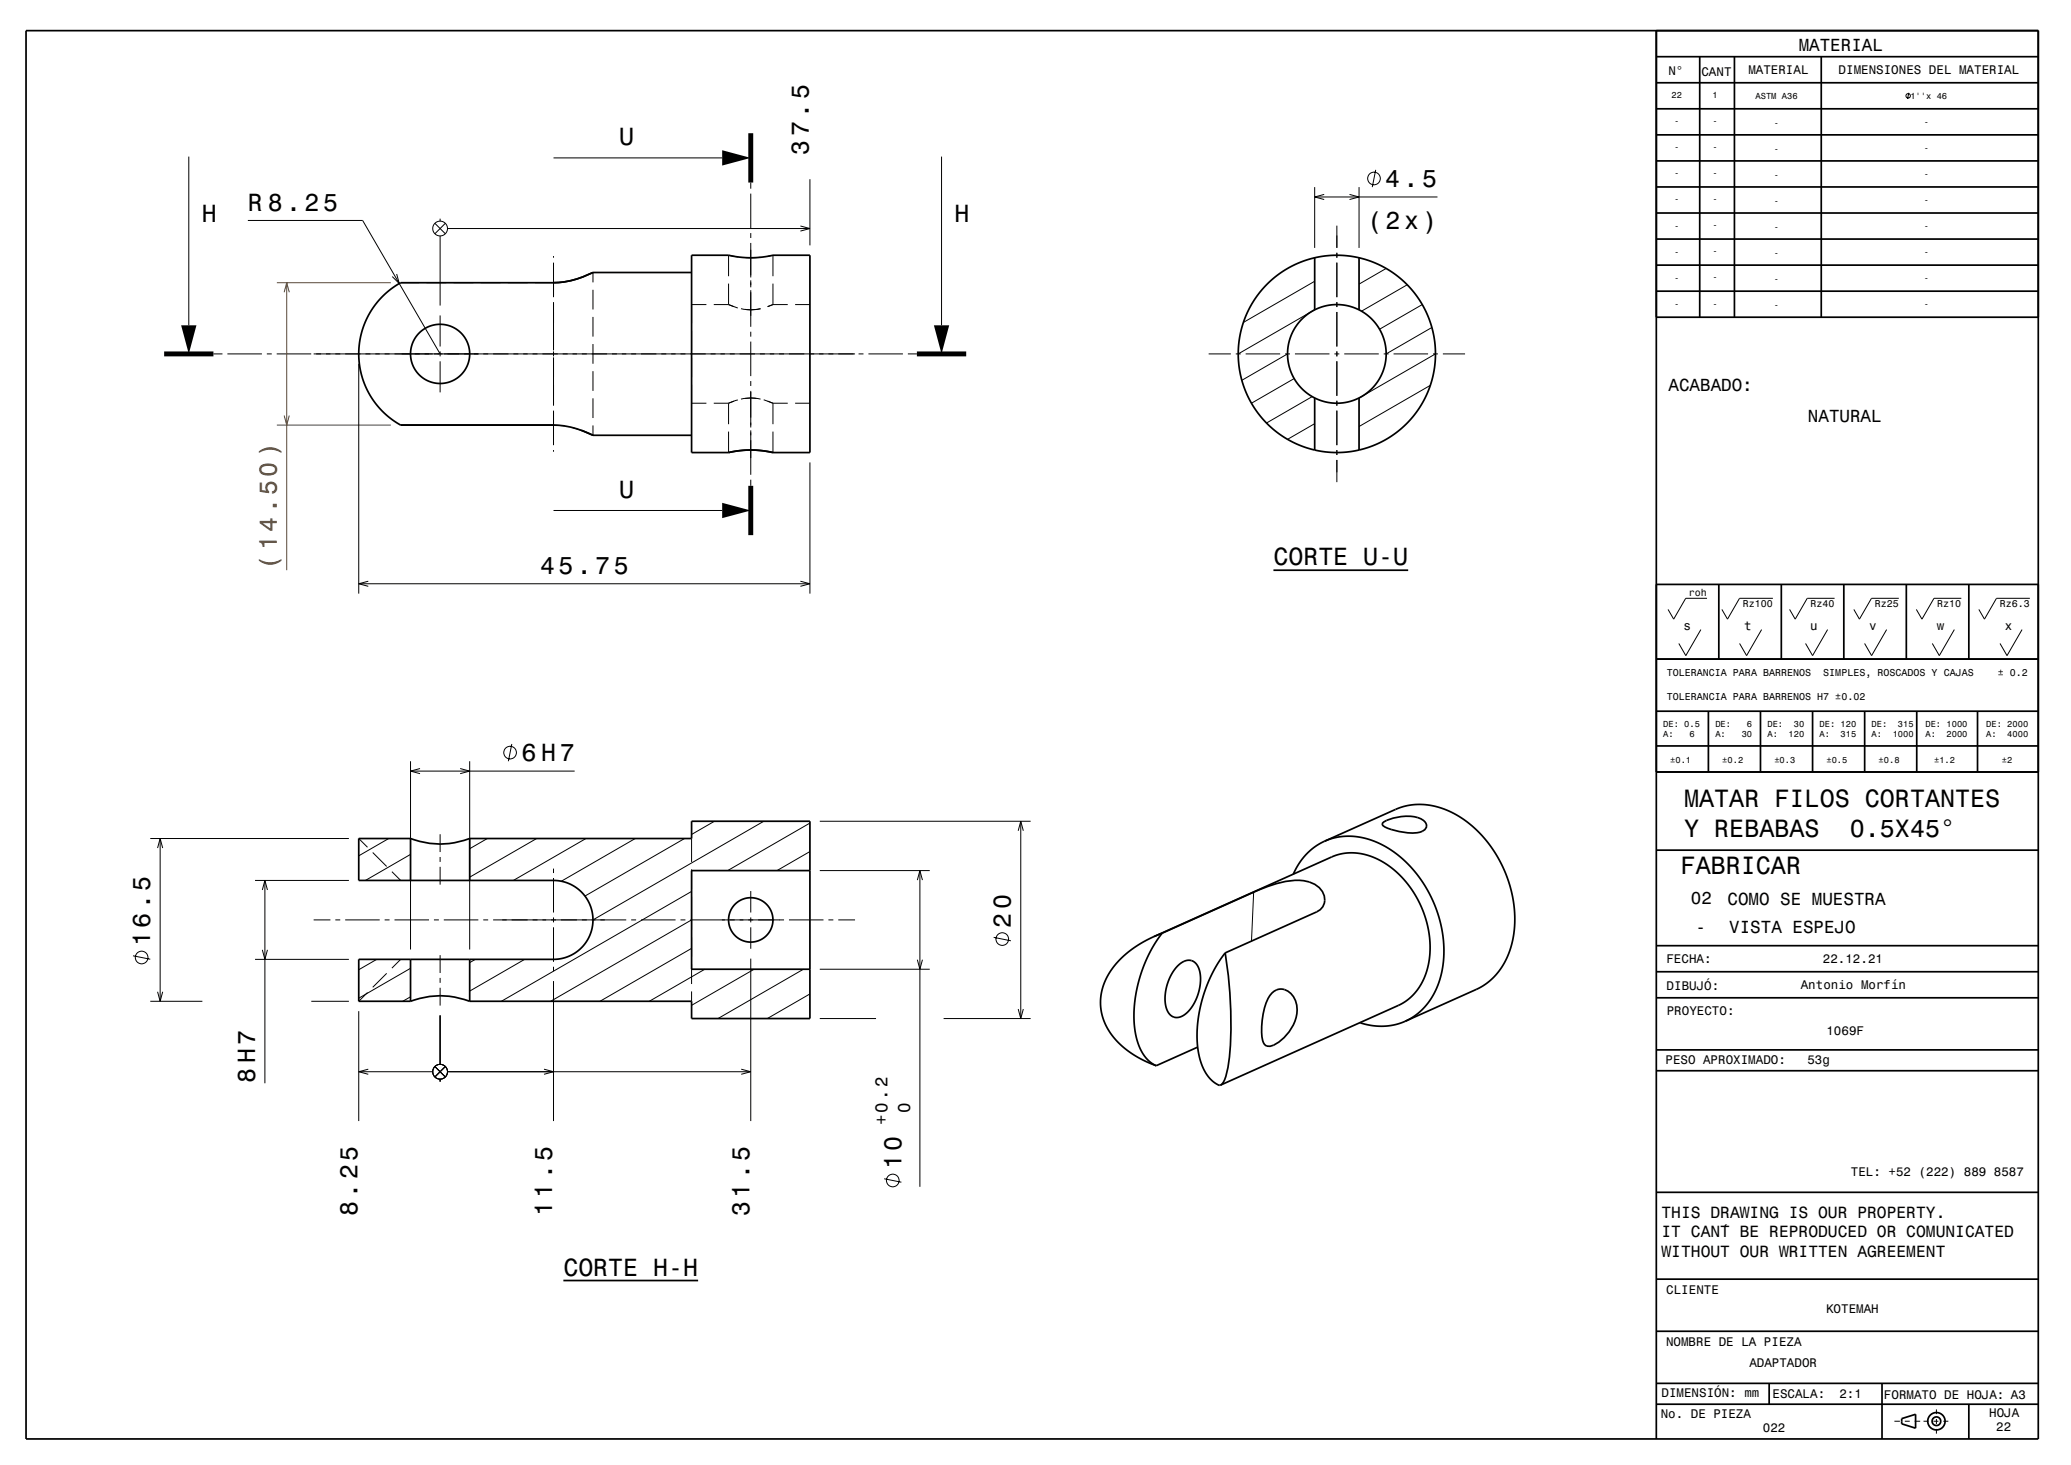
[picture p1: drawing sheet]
<svg xmlns="http://www.w3.org/2000/svg" width="420mm" height="297mm" viewBox="0 0 420 297" stroke-linecap="round" stroke-linejoin="round" font-family="sans-serif">
<g fill="none" stroke="#000" stroke-width=".2">
<path d="M387.1 18.8l-.2 1.2M38.3 31.7v34.3M112.3 32h34.2M152.3 37v1.3M152.3 39.3v6.9M164.3 36.3v13.4M190.9 31.7v34.3M266.6 37.9v12.4M266.6 39.9h24.9M268.5 39.4l-1.9 .5 1.9 .5M273.7 39.4l1.9 .5-1.9 .5M275.6 37.9v12.4"/>
<path d="M279 34.4l-.7 3.5M50.3 44.7h23.2l15.8 27M80.4 55.5l.6 2-1.4-1.4M81.3 57.3h3.7M86.5 57.3h4M88.2 45.3l2.1 2.1M89.3 44.3v.5M89.3 47.8v14.1M90.3 45.3l-2.1 2.1M90.8 46.3h73.5M92 57.3h4M97.5 57.3h4"/>
<path d="M103 57.3h4M108.5 57.3h3.8M112.3 51.9v.3M112.3 53.2v7M120.3 55.2v2M120.3 58.7v4M147.8 57.5v4.2M149.7 52.1l-1.9-.4v4.3M152.3 47.3v.9M152.3 49.3v7M152.3 56.8v1.5M152.3 58.8v7.5"/>
<path d="M154.3 52.2h-3.1M155.7 52l1.1-.3v4.3M156.8 57.5v4.2M162.3 45.8l2 .5-2 .5M266.6 57l-14.4 8.4M271.1 45.7v4.5M271.1 51.2v1M271.1 53.2v7M281.1 54.4l-5.5 3.2M285.4 57.7l-9.3 5.4M43.3 71.7h1.8M46.1 71.7h7"/>
<path d="M54.1 71.7h1M56.1 71.7h7M63.6 71.7h109.8M72.8 73.7v46.6M89.3 63.9v6.3M89.3 71.2v1M89.3 73.2v6.3M112.3 61.2v9.8M112.3 71.2v1M112.3 72.5v9.7M120.3 64.2v4M120.3 69.7v4"/>
<path d="M120.3 75.2v4M140.3 67v4M140.3 72.5v4M140.3 78v3.7h3M143.3 61.7h-3v3.8M144.8 61.7h3M147.8 61.7l1.8 .7M147.8 61.7l1 .5M150.3 62.6l2 .2M151.1 62.7l1.2 .1M152.3 67.3v1M152.3 69.3v6.9"/>
<path d="M152.3 77.3v.9M152.3 79.3v7.4M154.2 62.6l-1.9 .2M156.8 61.7h3M156.8 61.7l-1.1 .5M161.3 61.7h3M174.1 71.7h1M176.1 71.7h7M184.1 71.7h1.8M245.1 71.7h4.5M250.6 71.7h1M252.6 71.7h7"/>
<path d="M260.6 71.7h1M261.1 71.7l-9.3 5.4M262.5 76.7l-8.7 5M262.6 71.7h7M266.6 62.8l-15.5 8.9M270.6 71.7h1M271.1 61.2v1M271.1 63.2v7M271.1 71.2v1M271.1 73.2v7M272.6 71.7h7M280.6 71.7h1"/>
<path d="M282.6 71.7h7M288.4 61.7l-8.6 5M290.1 78.1l-14.5 8.4M290.4 66.4l-9.3 5.3M290.6 71.7h1M291.1 71.7l-15.5 9M292.6 71.7h4.5M112.3 86.2l2.2 .2M112.3 83.2v7M112.3 91.2v.4M116 86.7l1.9 .5M120.3 80.7v4"/>
<path d="M120.3 86.2v2M144.8 81.7h3M147.8 81.7v4.3M147.8 87.5v4.2M148.8 81.3l-1 .4M149.6 81.1l-1.8 .6M152.3 80.7l1.1 .1M152.3 80.7l-2 .2M152.3 80.7l1.9 .2M152.3 87.2v9.1M152.3 97.3v1.2M152.3 80.7l-1.2 .1"/>
<path d="M154.9 81.1l1.9 .6M155.7 81.3l1.1 .4M156.8 81.7h3M156.8 81.7v4.3M156.8 87.5v4.2M161.3 81.7h3M164.3 93.7v26.6M266.1 80.4l-9.2 5.4M266.6 85.9l-5.5 3.2M271.1 81.2v1M271.1 83.2v7M271.1 91.2v1"/>
<path d="M271.1 93.2v4.5M72.8 118.3h91.5M74.7 117.8l-1.9 .5 1.9 .6M112.3 103.5h34.2M162.3 117.8l2 .5-2 .6M344.9 127.6l-3 5.3-1.4-2.4M346.2 121.3h-4.3l-2.5 4.2-1.1-2M357.3 127.6l-3.1 5.3-1.4-2.4M359.5 121.3h-6.7l-2.5 4.2-1.1-2M370.6 127.6l-3 5.3-1.4-2.4M372.1 121.3h-5.6l-2.4 4.2-1.2-2M382.6 127.6l-3 5.3-1.5-2.4"/>
<path d="M385.1 121.3h-5.6l-2.4 4.2-1.1-2M396.3 127.6l-3 5.3-1.4-2.4M397.8 121.3h-5.6l-2.4 4.2-1.2-2M410.1 127.6l-3.1 5.3-1.4-2.4M411.7 121.3h-6.8l-2.4 4.2-1.2-2M83.3 154.3v38.2M83.3 156.3h33.2M85.2 155.8l-1.9 .5 1.9 .5M93.3 155.8l2 .5-2 .5M95.3 154.3v38.2M103.8 150.8l-.7 3.5M30.5 170h40.3"/>
<path d="M32 171.9l.5-1.9 .5 1.9M32.5 170v33M51.7 178.5h19.1M53.7 178.5v41.1M72.8 170l1.7 1.8M75.6 172.8l2.8 2.9M78.8 170l-6 3.5M79.5 176.7l1.8 1.8M83.3 173.2l-9.2 5.3M89.3 169.1v3.6M89.3 173.7v1M89.3 175.7v3.6"/>
<path d="M98.8 170l-3.5 2.1M108.8 170l-13.5 7.8M112.3 176.1v.9M112.3 178v7M118.8 170l-14.7 8.5M128.8 170l-15 8.7M138.8 170l-20.2 11.7M140.3 170v4.7M140.3 176.2v4M144.9 166.5l-4.6 2.7M154.9 166.5l-34.6 20M164.3 172.6l-6.7 3.9"/>
<path d="M164.3 166.9l-16.7 9.6M166.3 166.5h42.7M166.3 176.5h22.3M186 178.4l.6-1.9 .5 1.9M186.6 176.5v64.1M206.5 168.4l.5-1.9 .5 1.9M207 166.5v40M27 193.8l3.5 .7M51.7 194.5h19.1M53.2 192.6l.5 1.9 .5-1.9M53.2 180.4l.5-1.9 .5 1.9M63.6 186.5h3.4"/>
<path d="M68 186.5h1M70 186.5h7M76.4 194.5l-3.6 2.1M78 186.5h1M78.4 197.3l-2.8 2.9M80 186.5h7M81.3 194.5l-1.8 1.8M83.3 196.3l-10.5 6.1M88 186.5h1M89.3 193.6v3.7M89.3 198.3v1M90 186.5h7"/>
<path d="M96.4 194.5l-1.1 .7M98 186.5h1M100 186.5h27M106.4 194.5l-11.1 6.4M112.3 186v1M112.3 188v7M112.3 196v.9M112.3 198.9v28.4M128 186.5h1M130 186.5h7M138 186.5h1M140 186.5h19"/>
<path d="M140.3 192.3l-18.6 10.7M140.3 186.5l-28.6 16.5M140.3 180.7l-38.6 22.3M140.3 181.7v6.8M140.3 190v4M140.3 195.5v4M142.9 196.5l-11.2 6.5M152.3 180.6v4.4M152.3 186v1M152.3 188v4.3M152.3 194.3v33M152.9 196.5l-12.6 7.3"/>
<path d="M160 186.5h7M162.9 196.5l-17.3 10M166.3 196.5h22.3M168 186.5h1M170 186.5h3.4M186 194.6l.6 1.9 .5-1.9M201.5 190l3.5 .7M254.2 180.9l-.4 9.9M30.5 203h10.5M32 201.1l.5 1.9 .5-1.9M63.1 203h7.7M72.8 205v22.3"/>
<path d="M72.8 217.3h15M74.5 201.2l-1.7 1.8M74.7 216.8l-1.9 .5 1.9 .5M83.3 202.1l-1.6 .9M88.2 216.2l2.1 2.1M89.3 200.3v3.6M89.3 205.9v9.9M89.3 218.8v.5M90.3 216.2l-2.1 2.1M90.8 217.3h61.5M110.3 216.8l2 .5-2 .5M140.3 201v2"/>
<path d="M150.3 216.8l2 .5-2 .5M164.3 201.5l-8.7 5M166.3 206.5h11.4M191.4 206.5h17.6M206.5 204.6l.5 1.9 .5-1.9M179.3 239l3.5 .7M384.2 288.1h1.1M386.3 288.1h1M388.3 288.1h1.1M390.1 288.1h1M392.1 288.1h1M392.7 285.7v1"/>
<path d="M392.7 287.7v1M392.7 289.7v.9M394.1 288.1h1"/>
<circle cx="387" cy="19.4" r=".45"/>
<circle cx="278.7" cy="36.2" r="1.28"/>
<circle cx="89.3" cy="46.3" r="1.5"/>
<circle cx="103.5" cy="152.6" r="1.28"/>
<circle cx="28.7" cy="194.1" r="1.28"/>
<circle cx="203.3" cy="190.4" r="1.28"/>
<circle cx="89.3" cy="217.3" r="1.5"/>
<circle cx="181.1" cy="239.3" r="1.28"/>
</g>
<path d="M56.1 57.3h23.2M57.6 59.2l.5-1.9 .6 1.9M58.1 57.3v58.3M56.1 86.2h23.2M57.6 84.2l.5 2 .6-2" fill="none" stroke="#804000" stroke-width=".2"/>
<g fill="none" stroke="#000" stroke-width=".35">
<path d="M5.3 6.2h408.1v285.5h-408.1zM335.9 6.2v285.5M335.9 16.8h77.4M335.9 11.5h77.4M344.7 11.5v52.8M351.7 11.5v52.8M369.4 11.5v52.8M335.9 37.9h77.4M335.9 32.6h77.4M335.9 27.3h77.4M335.9 22.1h77.4M140.3 51.7h7.5l2.2 .4 2.2 .2 2.5-.2 2.1-.4h7.5v40h-7.5l-2.3-.3-2.2-.2-2.3 .2-2.2 .3h-7.5z"/>
<path d="M140.3 55.2h-20a17.9 17.9 0 0 1-8 2.1h-31l-1.9 1.2-1.7 1.5-1.5 1.7-1.1 1.6-1.1 2.1-.6 1.8-.5 2.2-.1 2 .1 2.5 .4 2 .6 1.9 1.1 2.2 1.2 1.9 1.4 1.5 1.9 1.6 1.8 1.2h31a17.9 17.9 0 0 1 8 2M266.6 52.3v10.5M275.6 52.3v10.5M335.9 59h77.5M335.9 53.7h77.4M335.9 48.5h77.4M335.9 43.2h77.4M335.9 64.3h77.5M117.9 87.2l2.4 1M120.3 88.2h20M266.6 91.2l-3.6-1.2-3-1.7-2.8-2.1-2.5-3.1-1.8-3-1.2-3.6-.5-3.4 .1-3.8 .8-3.6 1.4-3.5 1.9-2.9 2.6-2.7 3.1-2.2 3.2-1.4 3.3-.9 3.5-.4 3.5 .4 3.6 1 3.4 1.6 2.8 2.1 2.4 2.5 2 3.2 1.4 3.2 .8 3.7 .1 3.7-.6 3.5-1.2 3.5-1.7 3-2.5 2.9-2.9 2.4-3 1.7-3.6 1.1M266.6 91.2l2.2 .4 2.3 .1 2.2-.1 2.3-.4"/>
<path d="M266.6 80.7v10.5M275.6 80.7v10.5M258.3 115.6h27.3M335.9 118.5h77.5M348.6 118.5v15.1M361.3 118.5v15.1M373.9 118.5v15.1M386.6 118.5v15.1M399.3 118.5v15.1M335.9 133.6h77.5M335.9 156.5h77.5M335.9 144.2h77.5"/>
<path d="M335.9 151.2h77.5M346.5 144.2v12.3M357 144.2v12.3M367.6 144.2v12.3M378.2 144.2v12.3M388.7 144.2v12.3M401 144.2v12.3M83.3 170a16.5 16.5 0 0 0 12 0M83.3 170h-10.5v8.5h39.5a8 8 0 0 1 8 8 8 8 0 0 1-8 8h-39.5v8.5h10.5M83.3 170v8.5M95.3 170h45v-3.5h24v40h-24v-3.5h-45M95.3 170v8.5"/>
<path d="M164.3 176.5h-24v20h24M268.6 170.5l15.4-6.8 2.7-.6 3.2 .1 2.4 .6 2 .8 2.3 1.4 2 1.5 2 2 1.6 1.9 1.5 2.3 1.3 2.6 1 2.6 .8 2.9 .3 2.6 .1 2.6-.3 2.8-.5 2.3-.8 2-1.1 2-1.8 2.3-2.5 1.8-15.2 6.8M268.6 170.5l1.5-.5 1.5-.3 2.9-.1 3.2 .6 3.2 1.4 2.8 1.9 2.6 2.4 2.3 3.1 2 3.5 1.2 3.5 .8 3.9 .2 3.6-.4 3.6-1.1 3.3-1.6 2.8-2.1 2.3-2.6 1.5M268.6 170.5l-2.1 1.3-1.6 1.4-1.4 1.8-1.2 2.2M280.6 166.7a9.1 9.1 0 0 1 7.6-.7 1.39 1.39 0 0 1 .8 2.2 4.3 4.3 0 0 1-3.5 .6 11.1 11.1 0 0 1-5-1.4l-.2-.3zM335.9 172.4h77.5M83.3 194.5v8.5M95.3 194.5v8.5M234 189.9l36.1-16.2 1.5-.5 1.5-.3 2.1 .1 2.2 .4 2.2 .9 2.1 1.3 2.1 1.8 1.7 1.8 1.5 2.2 1.2 2.5 1 2.5 .6 2.9 .2 2.4-.1 2.6-.6 2.6-.7 1.9-1.2 1.9-1.3 1.5-1.2 .9-1.3 .7-36.1 16.2M234 189.9l-2.2 1.1-2.2 1.4-1.9 1.6-1.6 1.7-1.2 1.7-1 2.1-.6 2-.1 1.8 .2 2 .6 1.9 .9 1.9 1.4 1.7 1.6 1.6 2 1.4 2 1.2 2.6 1.1M235.7 189.2l18.5-8.3a22.2 22.2 0 0 1 9.3-2.4 5.1 5.1 0 0 1 5.1 3.1 2.69 2.69 0 0 1-1.6 3.3l-18.5 8.3M235.7 189.2l-2.2 3.2-1.9 4.3-1.1 4.3-.5 4.1 .2 3.9 .8 3.2 .7 1.4 .8 1 1 .9 1 .6"/>
<path d="M235.7 189.2l-1.7 .7M238.8 195.9a2.5 2.5 0 0 1 3.6-.7 6.7 6.7 0 0 1 .5 6.4 6.4 6.4 0 0 1-4 4.7 2.5 2.5 0 0 1-2.5-2.6 9.9 9.9 0 0 1 2.4-7.8zM248.5 193.2l-2.1 3-1.6 3.6-1.2 3.8-.7 3.8-.1 3.7 .4 3.1 .9 2.6 .7 1.1 .8 1a3.4 3.4 0 0 0 1.9 1.1M248.5 193.2a80.1 80.1 0 0 1 .5 23.2 5.1 5.1 0 0 1-1.5 3.6M335.9 191.7h77.5M335.9 197h77.5M83.3 203a16.5 16.5 0 0 1 12 0M242.9 212.3l-8.4 3.8M258 201.3a2.67 2.67 0 0 1 4.3 .7 6.3 6.3 0 0 1-.9 7.2 7.3 7.3 0 0 1-3.8 2.9 1.27 1.27 0 0 1-1.5-1.1 14.5 14.5 0 0 1 1.4-9.2zM285 207l-2 .7-2.4 .3-2.4-.1-2.4-.6M335.9 202.3h77.5M335.9 217.1h77.5"/>
<path d="M335.9 212.8h77.5M114.3 259.6h27.3M335.9 259.3h77.5M335.9 241.7h77.5M335.9 269.9h77.5M335.9 284.7h77.5M335.9 280.5h77.5M358.8 280.5v4.2M381.7 280.5v11.2M385.7 287.6l2.8-.9v2.8l-2.8-.8zM399.3 284.7v7"/>
<circle cx="89.3" cy="71.7" r="6"/>
<circle cx="271.1" cy="71.7" r="10"/>
<circle cx="152.3" cy="186.5" r="4.5"/>
<circle cx="392.7" cy="288.1" r="1.76"/>
<circle cx="392.7" cy="288.1" r=".88"/>
</g>
<path d="M152.3 27v10M33.3 71.7h10M185.9 71.7h10M152.3 98.5v10" fill="none" stroke="#000" stroke-width="1" stroke-linecap="butt"/>
<g fill="#000">
<path d="M146.5 30.5l5.8 1.5-5.8 1.6z" fill-rule="evenodd"/>
<path d="M36.7 66h3.1l-1.5 5.7z" fill-rule="evenodd"/>
<path d="M189.4 66h3.1l-1.6 5.7z" fill-rule="evenodd"/>
<path d="M146.5 101.9l5.8 1.6-5.8 1.5z" fill-rule="evenodd"/>
</g>
<g font-size="5.1">
<text x="341.5" y="163.5">MATAR FILOS CORTANTES</text>
<text x="341.5" y="169.6">Y REBABAS</text>
<text x="375.1" y="169.6">0.5X45°</text>
<text x="340.8" y="177.2">FABRICAR</text>
</g>
<g font-size="5">
<text x="125.6" y="29.4">U</text>
<text x="164" y="31.3" transform="rotate(-90 164 31.3)">37.5</text>
<text x="280.9" y="37.9">4.5</text>
<text x="40.9" y="45.1">H</text>
<text x="50.3" y="42.7">R 8.25</text>
<text x="193.6" y="45.1">H</text>
<text x="277.3" y="46.4">(2x)</text>
<text x="125.6" y="100.9">U</text>
<text x="109.5" y="116.3">45.75</text>
<text x="258.3" y="114.6">CORTE U-U</text>
<text x="105.7" y="154.3">6 H7</text>
<text x="30.5" y="191.8" transform="rotate(-90 30.5 191.8)">16.5</text>
<text x="205" y="188.1" transform="rotate(-90 205 188.1)">20</text>
<text x="51.7" y="219.6" transform="rotate(-90 51.7 219.6)">8 H7</text>
<text x="182.8" y="237" transform="rotate(-90 182.8 237)">10</text>
<text x="72.5" y="246.5" transform="rotate(-90 72.5 246.5)">8.25</text>
<text x="112" y="246.5" transform="rotate(-90 112 246.5)">11.5</text>
<text x="152" y="246.5" transform="rotate(-90 152 246.5)">31.5</text>
<text x="114.3" y="258.6">CORTE H-H</text>
</g>
<text font-size="5" fill="#804000" x="56.1" y="115.6" transform="rotate(-90 56.1 115.6)">( 14.50 )</text>
<g font-size="3.6">
<text x="364.8" y="10.3">MATERIAL</text>
<text x="338.4" y="79.3">ACABADO:</text>
<text x="366.7" y="85.6">NATURAL</text>
<text x="342.9" y="183.3">02</text>
<text x="350.3" y="183.5">COMO SE MUESTRA</text>
<text x="343.9" y="189.2">-</text>
<text x="350.7" y="189.1">VISTA ESPEJO</text>
</g>
<g font-size="3.5">
<text x="184.6" y="225.5" transform="rotate(-90 184.6 225.5)">0</text>
<text x="180" y="228.2" transform="rotate(-90 180 228.2)">+0.2</text>
</g>
<g font-size="3.3">
<text x="337" y="246.8">THIS DRAWING IS OUR PROPERTY.</text>
<text x="337" y="250.8">IT CAN´T BE REPRODUCED OR COMUNICATED</text>
<text x="337" y="254.7">WITHOUT OUR WRITTEN AGREEMENT</text>
</g>
<g font-size="2.5">
<text x="338.3" y="15.2">N°</text>
<text x="345.1" y="15.3">CANT</text>
<text x="354.6" y="15">MATERIAL</text>
<text x="372.9" y="15">DIMENSIONES DEL MATERIAL</text>
<text x="341.4" y="127.6">s</text>
<text x="353.7" y="127.6">t</text>
<text x="367.1" y="127.6">u</text>
<text x="379.1" y="127.6">v</text>
<text x="392.8" y="127.6">w</text>
<text x="406.6" y="127.6">x</text>
<text x="338" y="195.2">FECHA:</text>
<text x="369.7" y="195.2">22.12.21</text>
<text x="338" y="200.7">DIBUJÓ:</text>
<text x="365.2" y="200.5">Antonio Morfín</text>
<text x="338" y="205.8">PROYECTO:</text>
<text x="370.4" y="209.8">1069F</text>
<text x="337.8" y="215.7">PESO APROXIMADO:</text>
<text x="366.5" y="215.8">53g</text>
<text x="375.4" y="238.4">TEL: +52 (222) 889 8587</text>
<text x="337.9" y="262.3">CLIENTE</text>
<text x="370.3" y="266.2">KOTEMAH</text>
<text x="337.9" y="272.9">NOMBRE DE LA PIEZA</text>
<text x="354.8" y="277.2">ADAPTADOR</text>
<text x="336.8" y="287.4">No. DE PIEZA</text>
<text x="337" y="283.3">DIMENSIÓN: mm</text>
<text x="359.5" y="283.4">ESCALA:</text>
<text x="373" y="283.4">2:1</text>
<text x="382.1" y="283.6">FORMATO DE HOJA: A3</text>
<text x="403.4" y="287.2">HOJA</text>
<text x="357.5" y="290.4">022</text>
<text x="404.8" y="290.1">22</text>
</g>
<g font-size="2">
<text x="342.5" y="120.9">roh</text>
<text x="353.4" y="123.1">Rz100</text>
<text x="367.2" y="123.1">Rz40</text>
<text x="380.2" y="123.1">Rz25</text>
<text x="392.9" y="123.1">Rz10</text>
<text x="405.5" y="123.1">Rz6.3</text>
<text x="338" y="137">TOLERANCIA PARA BARRENOS</text>
<text x="369.8" y="137">SIMPLES, ROSCADOS Y CAJAS</text>
<text x="405.2" y="137">± 0.2</text>
<text x="338" y="141.9">TOLERANCIA PARA BARRENOS H7 ±0.02</text>
</g>
<g font-size="1.8">
<text x="339" y="19.9">22</text>
<text x="347.3" y="19.9">1</text>
<text x="356" y="20.2">ASTM A36</text>
<text x="387.4" y="20">1''x 46</text>
<text x="339.5" y="25.2">-</text>
<text x="347.3" y="25.2">-</text>
<text x="359.8" y="25.4">-</text>
<text x="390.2" y="25.3">-</text>
<text x="339.5" y="30.5">-</text>
<text x="339.5" y="35.8">-</text>
<text x="347.3" y="30.5">-</text>
<text x="347.3" y="35.7">-</text>
<text x="359.8" y="30.7">-</text>
<text x="390.2" y="30.6">-</text>
<text x="390.2" y="35.9">-</text>
<text x="339.5" y="41">-</text>
<text x="347.3" y="41">-</text>
<text x="359.8" y="36">-</text>
<text x="359.8" y="41.3">-</text>
<text x="390.2" y="41.2">-</text>
<text x="339.5" y="46.3">-</text>
<text x="347.3" y="46.3">-</text>
<text x="359.8" y="46.6">-</text>
<text x="390.2" y="46.5">-</text>
<text x="339.5" y="51.6">-</text>
<text x="347.3" y="51.6">-</text>
<text x="359.8" y="51.9">-</text>
<text x="390.2" y="51.7">-</text>
<text x="339.5" y="56.9">-</text>
<text x="347.3" y="56.9">-</text>
<text x="359.8" y="57.2">-</text>
<text x="390.2" y="57">-</text>
<text x="339.5" y="62.2">-</text>
<text x="347.3" y="62.1">-</text>
<text x="359.8" y="62.4">-</text>
<text x="390.2" y="62.3">-</text>
<text x="337.3" y="147.3">DE: 0.5</text>
<text x="337.3" y="149.4">A:</text>
<text x="342.7" y="149.4">6</text>
<text x="347.9" y="147.3">DE:</text>
<text x="347.9" y="149.4">A:</text>
<text x="353.2" y="149.4">30</text>
<text x="354.3" y="147.3">6</text>
<text x="358.4" y="147.3">DE:</text>
<text x="358.4" y="149.4">A:</text>
<text x="362.7" y="149.4">120</text>
<text x="363.8" y="147.3">30</text>
<text x="369" y="147.3">DE: 120</text>
<text x="369" y="149.4">A:</text>
<text x="373.3" y="149.4">315</text>
<text x="379.6" y="147.3">DE:</text>
<text x="379.6" y="149.4">A:</text>
<text x="383.8" y="149.4">1000</text>
<text x="384.9" y="147.3">315</text>
<text x="390.5" y="147.3">DE: 1000</text>
<text x="390.5" y="149.4">A:</text>
<text x="394.8" y="149.4">2000</text>
<text x="402.8" y="147.3">DE: 2000</text>
<text x="402.8" y="149.4">A:</text>
<text x="407.1" y="149.4">4000</text>
<text x="338.7" y="154.7">±0.1</text>
<text x="349.3" y="154.7">±0.2</text>
<text x="359.8" y="154.7">±0.3</text>
<text x="370.4" y="154.7">±0.5</text>
<text x="381" y="154.7">±0.8</text>
<text x="392.2" y="154.7">±1.2</text>
<text x="406" y="154.7">±2</text>
</g>
</svg>
